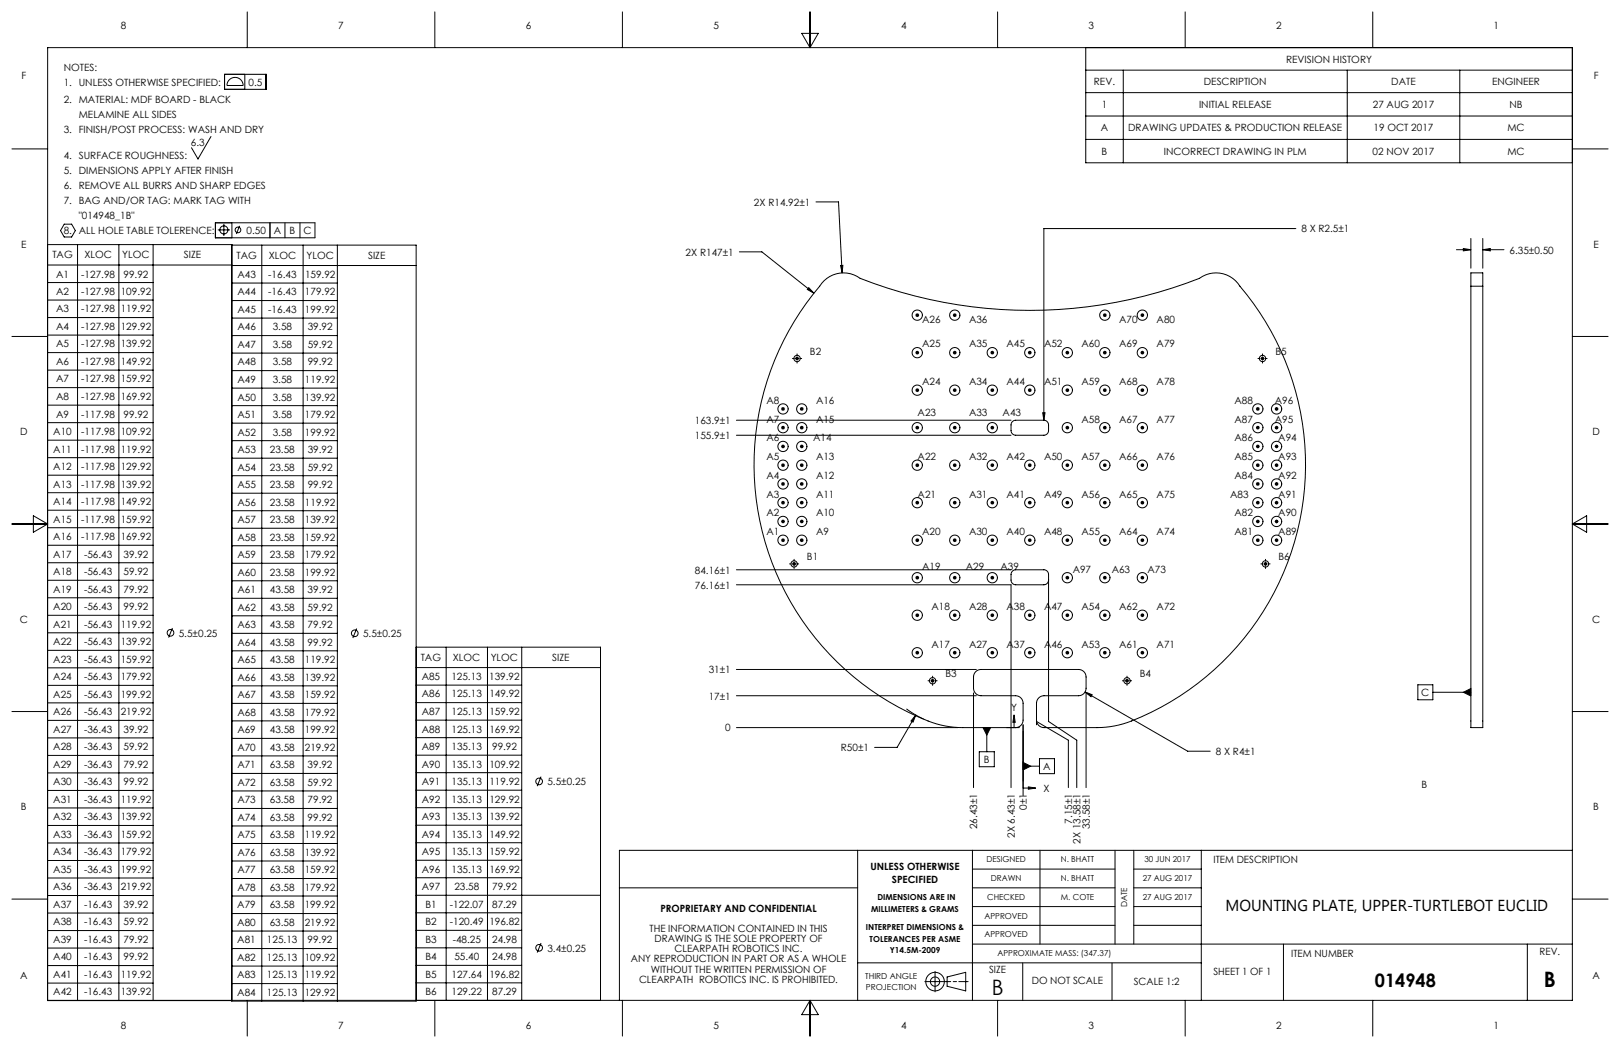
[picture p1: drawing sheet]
<svg xmlns="http://www.w3.org/2000/svg" width="432mm" height="279mm" viewBox="0 0 432 279" stroke-linecap="round" stroke-linejoin="round" font-family="sans-serif">
<g fill="none" stroke="#000" stroke-width=".27">
<path d="M12.7 12.7h406.4v254h-406.4zM59.9 19.8h11v4h-11zM65.3 19.8v4M65.9 3.2v9.5M115.9 3.2v9.5M165.9 3.2v9.5M213.7 8.9h4.4l-2.2 3.8zM215.9 3.2v9.5M265.9 3.2v9.5M289.4 12.7v30.7h129.7M289.4 18.7h129.7M299.4 18.7v24.7"/>
<path d="M315.9 3.2v9.5M359.1 18.7v24.7M365.9 3.2v9.5M389.1 18.7v24.7M3.2 39.7h9.5M56.2 36.4l-3.4 6-1.8-3M61.1 21.3a2.16 2.16 0 0 1 2.4-.5 2.16 2.16 0 0 1 1.3 2h-4.3l.2-.8zM289.4 30.9h129.7M289.4 37.2h129.7M289.4 24.7h129.7M419.1 39.7h9.5M17.1 59.8h2l1 1.7-1 1.7h-2l-1-1.7z"/>
<path d="M57.4 59.4h26.6v4h-26.6zM59.7 59.7v3.2M61.8 59.4v4M72 59.4v4M76 59.4v4M80 59.4v4M217.5 53.8h6l1 19M12.7 65.2h49.1v201.6h-49.1zM12.7 75.3h28.1M12.7 80h28.1M12.7 70.7h49.1M20.7 65.2v201.6"/>
<path d="M31.7 65.2v201.6M40.8 65.2v201.6M58.1 61.3h3.2M61.8 65.3h49.1v201.6h-49.1zM61.8 75.5h28.1M61.8 70.8h49.1M63.9 60.2l-.9 2.2M69.8 65.3v201.6M80.8 65.3v201.6M89.9 65.3v201.6M197.1 67.1h6l13.8 11.1M215.6 76.7l1.3 1.5-1.7-1z"/>
<path d="M224 70.8l.7-.1-.2 2.1zM345.4 60.9h-67.2v51.1M388.2 66.6h3.9M390.1 66.3l2 .3-2 .3zM392.1 76.3v117.7h3.1v-117.7M392.1 76.3v-3.5h3.1v3.5M392.1 76.3h3.1M392.1 63.6v7.9M395.2 66.6l2-.3v.6zM395.2 63.6v7.9M395.2 66.6h5.7M3.2 89.7h9.5"/>
<path d="M12.7 94h28.1M12.7 84.7h28.1M12.7 89.3h28.1M12.7 98.7h28.1M61.8 80.1h28.1M61.8 84.8h28.1M61.8 89.5h28.1M61.8 94.1h28.1M61.8 98.8h28.1M212 95.6h1M212.1 95.2l.7 .7M212.5 95.1v1"/>
<path d="M212.8 95.2l-.7 .7M244 94h1M244 84h1M244.1 93.7l.7 .7M244.1 83.7l.7 .7M244.5 83.5v1M244.5 93.5v1M244.8 93.7l-.7 .7M244.8 83.7l-.7 .7M254 94h1M254 84h1M254.1 93.7l.7 .7"/>
<path d="M254.1 83.7l.7 .7M254.5 83.5v1M254.5 93.5v1M254.8 83.7l-.7 .7M254.8 93.7l-.7 .7M264 94h1M264.1 93.7l.7 .7M264.5 93.5v1M264.8 93.7l-.7 .7M274 94h1M274.1 93.7l.7 .7M274.5 93.5v1"/>
<path d="M274.8 93.7l-.7 .7M284 94h1M284.1 93.7l.7 .7M284.5 93.5v1M284.8 93.7l-.7 .7M294 94h1M294 84h1M294.1 93.7l.7 .7M294.1 83.7l.7 .7M294.5 83.5v1M294.5 93.5v1M294.8 93.7l-.7 .7"/>
<path d="M294.8 83.7l-.7 .7M304 94h1M304 84h1M304.1 93.7l.7 .7M304.1 83.7l.7 .7M304.5 83.5v1M304.5 93.5v1M304.8 93.7l-.7 .7M304.8 83.7l-.7 .7M336 95.6h1M336.2 95.2l.7 .7M336.5 95.1v1"/>
<path d="M336.9 95.2l-.7 .7M419.1 89.7h9.5M12.7 103.3h28.1M12.7 108h28.1M12.7 112.7h28.1M12.7 117.4h28.1M61.8 103.5h28.1M61.8 108.1h28.1M61.8 112.8h28.1M61.8 117.5h28.1M196.3 116h73.2M196.3 112h73.2"/>
<path d="M208.2 119h1M208.2 114h1M208.2 109h1M208.4 118.7l.7 .7M208.4 113.7l.7 .7M208.4 108.7l.7 .7M208.7 108.5v1M208.7 113.5v1M208.7 118.5v1M209.1 118.7l-.7 .7M209.1 113.7l-.7 .7M209.1 108.7l-.7 .7"/>
<path d="M213.2 119h1M213.2 114h1M213.2 109h1M213.4 118.7l.7 .7M213.4 113.7l.7 .7M213.4 108.7l.7 .7M213.7 108.5v1M213.7 113.5v1M213.7 118.5v1M214.1 118.7l-.7 .7M214.1 113.7l-.7 .7M214.1 108.7l-.7 .7"/>
<path d="M244 114h1M244 104h1M244.1 113.7l.7 .7M244.1 103.7l.7 .7M244.5 103.5v1M244.5 113.5v1M244.8 113.7l-.7 .7M244.8 103.7l-.7 .7M254 114h1M254 104h1M254.1 113.7l.7 .7M254.1 103.7l.7 .7"/>
<path d="M254.5 103.5v1M254.5 113.5v1M254.8 113.7l-.7 .7M254.8 103.7l-.7 .7M264 114h1M264 104h1M264.1 113.7l.7 .7M264.1 103.7l.7 .7M264.5 103.5v1M264.5 113.5v1M264.8 113.7l-.7 .7M264.8 103.7l-.7 .7"/>
<path d="M269.9 112.4l.8-.4h7.5a1.25 1.25 0 0 1 1.3 1.3v1.5a1.25 1.25 0 0 1-1.3 1.2h-7.5a1.25 1.25 0 0 1-1.2-1.2v-1.8zM274 104h1M274.1 103.7l.7 .7M274.5 103.5v1M274.8 103.7l-.7 .7M277.9 110h.6l-.3 2zM284 114h1M284 104h1M284.1 113.7l.7 .7M284.1 103.7l.7 .7M284.5 103.5v1M284.5 113.5v1"/>
<path d="M284.8 113.7l-.7 .7M284.8 103.7l-.7 .7M294 114h1M294 104h1M294.1 113.7l.7 .7M294.1 103.7l.7 .7M294.5 103.5v1M294.5 113.5v1M294.8 113.7l-.7 .7M294.8 103.7l-.7 .7M304 114h1M304 104h1"/>
<path d="M304.1 113.7l.7 .7M304.1 103.7l.7 .7M304.5 103.5v1M304.5 113.5v1M304.8 113.7l-.7 .7M304.8 103.7l-.7 .7M334.8 119h1M334.8 114h1M334.8 109h1M334.9 118.7l.7 .7M334.9 113.7l.7 .7M334.9 108.7l.7 .7"/>
<path d="M335.3 108.5v1M335.3 113.5v1M335.3 118.5v1M335.6 118.7l-.7 .7M335.6 113.7l-.7 .7M335.6 108.7l-.7 .7M339.8 119h1M339.8 114h1M339.8 109h1M339.9 118.7l.7 .7M339.9 113.7l.7 .7M339.9 108.7l.7 .7"/>
<path d="M340.3 108.5v1M340.3 113.5v1M340.3 118.5v1M340.6 118.7l-.7 .7M340.6 113.7l-.7 .7M340.6 108.7l-.7 .7M3.2 139.7h9.5M8.9 137.5l3.8 2.2-3.8 2.2zM12.7 122h28.1M12.7 126.7h28.1M12.7 131.4h28.1M12.7 136h28.1"/>
<path d="M61.8 122.2h28.1M61.8 126.8h28.1M61.8 131.5h28.1M61.8 136.2h28.1M208.2 139h1M208.2 134h1M208.2 129h1M208.2 124h1M208.4 138.7l.7 .7M208.4 133.7l.7 .7M208.4 128.7l.7 .7M208.4 123.7l.7 .7"/>
<path d="M208.7 123.5v1M208.7 128.5v1M208.7 133.5v1M208.7 138.5v1M209.1 138.7l-.7 .7M209.1 133.7l-.7 .7M209.1 128.7l-.7 .7M209.1 123.7l-.7 .7M213.2 139h1M213.2 134h1M213.2 129h1M213.2 124h1"/>
<path d="M213.4 138.7l.7 .7M213.4 128.7l.7 .7M213.4 123.7l.7 .7M213.4 133.7l.7 .7M213.7 123.5v1M213.7 128.5v1M213.7 133.5v1M213.7 138.5v1M214.1 138.7l-.7 .7M214.1 133.7l-.7 .7M214.1 128.7l-.7 .7M214.1 123.7l-.7 .7"/>
<path d="M244 134h1M244 124h1M244.1 133.7l.7 .7M244.1 123.7l.7 .7M244.5 123.5v1M244.5 133.5v1M244.8 133.7l-.7 .7M244.8 123.7l-.7 .7M254 134h1M254 124h1M254.1 133.7l.7 .7M254.1 123.7l.7 .7"/>
<path d="M254.5 123.5v1M254.5 133.5v1M254.8 133.7l-.7 .7M254.8 123.7l-.7 .7M264 134h1M264 124h1M264.1 133.7l.7 .7M264.1 123.7l.7 .7M264.5 123.5v1M264.5 133.5v1M264.8 133.7l-.7 .7M264.8 123.7l-.7 .7"/>
<path d="M274 134h1M274 124h1M274.1 123.7l.7 .7M274.1 133.7l.7 .7M274.5 123.5v1M274.5 133.5v1M274.8 133.7l-.7 .7M274.8 123.7l-.7 .7M284 134h1M284 124h1M284.1 123.7l.7 .7M284.1 133.7l.7 .7"/>
<path d="M284.5 123.5v1M284.5 133.5v1M284.8 133.7l-.7 .7M284.8 123.7l-.7 .7M294 134h1M294 124h1M294.1 123.7l.7 .7M294.1 133.7l.7 .7M294.5 123.5v1M294.5 133.5v1M294.8 123.7l-.7 .7M294.8 133.7l-.7 .7"/>
<path d="M304 134h1M304 124h1M304.1 123.7l.7 .7M304.1 133.7l.7 .7M304.5 123.5v1M304.5 133.5v1M304.8 123.7l-.7 .7M304.8 133.7l-.7 .7M334.8 139h1M334.8 134h1M334.8 129h1M334.8 124h1"/>
<path d="M334.9 138.7l.7 .7M334.9 133.7l.7 .7M334.9 128.7l.7 .7M334.9 123.7l.7 .7M335.3 123.5v1M335.3 128.5v1M335.3 133.5v1M335.3 138.5v1M335.6 138.7l-.7 .7M335.6 133.7l-.7 .7M335.6 128.7l-.7 .7M335.6 123.7l-.7 .7"/>
<path d="M339.8 139h1M339.8 134h1M339.8 129h1M339.8 124h1M339.9 128.7l.7 .7M339.9 123.7l.7 .7M339.9 138.7l.7 .7M339.9 133.7l.7 .7M340.3 123.5v1M340.3 128.5v1M340.3 133.5v1M340.3 138.5v1"/>
<path d="M340.6 138.7l-.7 .7M340.6 133.7l-.7 .7M340.6 128.7l-.7 .7M340.6 123.7l-.7 .7M419.1 139.7h9.5M419.1 139.7l3.8-2.2v4.4zM12.7 140.7h28.1M12.7 145.4h28.1M12.7 150h28.1M12.7 154.7h28.1M12.7 159.4h28.1M61.8 140.8h28.1"/>
<path d="M61.8 145.5h28.1M61.8 150.2h28.1M61.8 154.8h28.1M61.8 159.5h28.1M196.3 155.9h73.2v54.1M196.3 151.9h73.2M208.2 144h1M208.4 143.7l.7 .7M208.7 143.5v1M209.1 143.7l-.7 .7M211.2 150.3h1M211.3 150l.7 .7"/>
<path d="M211.7 149.8v1M212 150l-.7 .7M213.2 144h1M213.4 143.7l.7 .7M213.7 143.5v1M214.1 143.7l-.7 .7M244 154h1M244 144h1M244.1 153.7l.7 .7M244.1 143.7l.7 .7M244.5 143.5v1M244.5 153.5v1"/>
<path d="M244.8 153.7l-.7 .7M244.8 143.7l-.7 .7M254 154h1M254 144h1M254.1 153.7l.7 .7M254.1 143.7l.7 .7M254.5 143.5v1M254.5 153.5v1M254.8 153.7l-.7 .7M254.8 143.7l-.7 .7M264 154h1M264 144h1"/>
<path d="M264.1 153.7l.7 .7M264.1 143.7l.7 .7M264.5 143.5v1M264.5 153.5v1M264.8 153.7l-.7 .7M264.8 143.7l-.7 .7M274 144h1M274.1 143.7l.7 .7M274.5 143.5v1M274.8 143.7l-.7 .7M279.5 154.7a1.25 1.25 0 0 1-1.3 1.2h-7.5a1.25 1.25 0 0 1-1.2-1.2v-1.5a1.25 1.25 0 0 1 1.2-1.3h7.5a1.25 1.25 0 0 1 1.3 1.3v39.1l7.5 5v12.7M284 154h1"/>
<path d="M284 144h1M284.1 153.7l.7 .7M284.1 143.7l.7 .7M284.5 143.5v1M284.5 153.5v1M284.8 153.7l-.7 .7M284.8 143.7l-.7 .7M294 154h1M294 144h1M294.1 153.7l.7 .7M294.1 143.7l.7 .7M294.5 143.5v1"/>
<path d="M294.5 153.5v1M294.8 153.7l-.7 .7M294.8 143.7l-.7 .7M304 154h1M304 144h1M304.1 153.7l.7 .7M304.1 143.7l.7 .7M304.5 143.5v1M304.5 153.5v1M304.8 143.7l-.7 .7M304.8 153.7l-.7 .7M334.8 144h1"/>
<path d="M334.9 143.7l.7 .7M335.3 143.5v1M335.6 143.7l-.7 .7M336.8 150.3h1M337 150l.7 .7M337.3 149.8v1M337.7 150l-.7 .7M339.8 144h1M339.9 143.7l.7 .7M340.3 143.5v1M340.6 143.7l-.7 .7M12.7 164h28.1"/>
<path d="M12.7 168.7h28.1M12.7 173.4h28.1M12.7 178.1h28.1M46 167.4l-1.1 2.6M61.8 164.2h28.1M61.8 168.8h28.1M61.8 173.5h28.1M61.8 178.2h28.1M95.1 167.6l-1 2.5M110.9 172.5h49.2v94.2M110.9 178h49.2M118.9 172.5v94.2"/>
<path d="M129.9 172.5v94.2M139.1 172.5v94.2M196.3 178.5h63.9M244 174h1M244 164h1M244.1 173.7l.7 .7M244.1 163.7l.7 .7M244.5 163.5v1M244.5 173.5v1M244.8 173.7l-.7 .7M244.8 163.7l-.7 .7M254 174h1"/>
<path d="M254 164h1M254.1 163.7l.7 .7M254.1 173.7l.7 .7M254.5 163.5v1M254.5 173.5v1M254.8 163.7l-.7 .7M254.8 173.7l-.7 .7M264 174h1M264 164h1M264.1 163.7l.7 .7M264.1 173.7l.7 .7M264.5 163.5v1"/>
<path d="M264.5 173.5v1M264.8 173.7l-.7 .7M264.8 163.7l-.7 .7M274 174h1M274 164h1M274.1 163.7l.7 .7M274.1 173.7l.7 .7M274.5 163.5v1M274.5 173.5v1M274.8 163.7l-.7 .7M274.8 173.7l-.7 .7M284 174h1"/>
<path d="M284 164h1M284.1 163.7l.7 .7M284.1 173.7l.7 .7M284.5 163.5v1M284.5 173.5v1M284.8 163.7l-.7 .7M284.8 173.7l-.7 .7M294 174h1M294 164h1M294.1 163.7l.7 .7M294.1 173.7l.7 .7M294.5 163.5v1"/>
<path d="M294.5 173.5v1M294.8 163.7l-.7 .7M294.8 173.7l-.7 .7M304 174h1M304 164h1M304.1 163.7l.7 .7M304.1 173.7l.7 .7M304.5 163.5v1M304.5 173.5v1M304.8 163.7l-.7 .7M304.8 173.7l-.7 .7M3.2 189.7h9.5"/>
<path d="M12.7 182.7h28.1M12.7 187.4h28.1M12.7 192.1h28.1M12.7 196.7h28.1M61.8 182.9h28.1M61.8 187.5h28.1M61.8 192.2h28.1M61.8 196.9h28.1M110.9 182.7h28.2M110.9 187.3h28.2M110.9 192h28.2M110.9 196.7h28.2"/>
<path d="M196.3 194h59M196.3 185.5h63.9M241.6 189l2.2 1.5 2.4 1.2M244.1 190.6l-.7 1.9-.6-.3zM244.1 190.6l-5 8.7h-6M248.1 181.5h1M248.2 181.1l.7 .7M248.6 181v1M248.9 181.1l-.7 .7M259.5 184.7v25.3M262 194h2l-1 2zM263 194v6.4"/>
<path d="M270.3 190.6l.3 2h-.6zM270.3 192.6v1.4M271.7 194h-15.1a26.6 26.6 0 0 1-11.9-2.9 73.6 73.6 0 0 1-25-116.3 7.5 7.5 0 0 1 9.6-.6 123.9 123.9 0 0 0 90.4 0 7.5 7.5 0 0 1 10.8 2.1 73.4 73.4 0 0 1-31.1 116.7l-3.5 .7-2.3 .3h-15.3a2 2 0 0 1-2-2v-4.5a2 2 0 0 1 2-2h9.2a2 2 0 0 0 2-2v-3a2 2 0 0 0-2-2h-26a2 2 0 0 0-2 2v3a2 2 0 0 0 2 2h9.2a2 2 0 0 1 2 2v4.5a2 2 0 0 1-2 2M272.7 193.2v18.9M276.3 193.2v-.9l8.5 5v12.7M289.2 184.5l1.9 .7-.3 .6zM289.2 184.5l27.4 15.8h6M289.5 184.7v25.3M299.9 181.5h1M300 181.1l.7 .7M300.4 181v1M300.7 181.1l-.7 .7"/>
<path d="M377.9 182.6h4v4h-4zM381.9 184.6h10.2M390.1 184.6l2-1v2zM419.1 189.7h9.5M12.7 201.4h28.1M12.7 206.1h28.1M12.7 210.7h28.1M12.7 215.4h28.1M61.8 201.5h28.1M61.8 206.2h28.1M61.8 210.9h28.1M61.8 215.5h28.1"/>
<path d="M110.9 210.7h28.2M110.9 201.3h28.2M110.9 206h28.2M110.9 215.3h28.2M144.2 207.1l-1 2.5M261 200.4h4v4h-4zM272.7 203.3l2 1-2 1zM272.7 204.3h4.4M272.7 210.1h1.4M274.1 209.8l2 .3-2 .3zM277.1 202.3h4v4h-4zM3.2 239.7h9.5"/>
<path d="M12.7 220.1h28.1M12.7 224.7h28.1M12.7 229.4h28.1M12.7 234.1h28.1M12.7 238.7h28.1M61.8 220.2h28.1M61.8 224.9h28.1M61.8 229.5h28.1M61.8 234.2h28.1M61.8 238.9h28.1M110.9 220h28.2M110.9 224.7h28.2"/>
<path d="M110.9 229.3h28.2M110.9 234h28.2M110.9 238.7h49.2M165.1 236.7h63.5M228.6 226.7v40M259.2 236.7h38M259.2 231.7h38M259.2 226.7v40M277.2 226.7v25M297.2 226.7v25M302.2 236.7h18M302.2 231.7h18"/>
<path d="M302.2 226.7v25M320.2 226.7v40M419.1 239.7h9.5M419.1 226.7h-254v40M12.7 243.4h28.1M12.7 248.1h28.1M12.7 252.8h28.1M12.7 257.4h28.1M61.8 243.6h28.1M61.8 248.2h28.1M61.8 252.9h28.1M61.8 257.6h28.1"/>
<path d="M110.9 243.4h28.2M110.9 248h28.2M110.9 252.7h28.2M110.9 257.4h28.2M144.2 251.4l-1 2.6M228.6 256.7h91.6M249.2 259v5.4M259.2 241.7h38M259.2 246.7h38M259.2 251.7h159.9M272.6 256.7v10M296.4 256.7v10"/>
<path d="M302.2 241.7h18M302.2 246.7h18M342.1 251.7v15M407.1 251.7v15M12.7 262.1h28.1M61.8 262.2h28.1M65.9 266.7v9.5M110.9 262h28.2M115.9 266.7v9.5M165.9 266.7v9.5M215.9 266.7v9.5M215.9 266.7l2.2 3.8h-4.4z"/>
<path d="M246.5 261.7h6.9M252.4 260.5l5-1.3v5l-5-1.3zM254.1 261.7h.9M255.6 261.7h2.4M265.9 266.7v9.5M315.9 266.7v9.5M365.9 266.7v9.5"/>
<circle cx="59.7" cy="61.3" r="1.08"/>
<circle cx="63.4" cy="61.3" r=".76"/>
<circle cx="212.5" cy="95.6" r=".85"/>
<circle cx="244.5" cy="84" r="1.38"/>
<circle cx="244.5" cy="94" r="1.38"/>
<circle cx="254.5" cy="84" r="1.38"/>
<circle cx="254.5" cy="94" r="1.38"/>
<circle cx="264.5" cy="94" r="1.37"/>
<circle cx="274.5" cy="94" r="1.38"/>
<circle cx="284.5" cy="94" r="1.37"/>
<circle cx="294.5" cy="84" r="1.38"/>
<circle cx="294.5" cy="94" r="1.38"/>
<circle cx="304.5" cy="84" r="1.37"/>
<circle cx="304.5" cy="94" r="1.37"/>
<circle cx="336.5" cy="95.6" r=".85"/>
<circle cx="208.7" cy="114" r="1.38"/>
<circle cx="208.7" cy="109" r="1.38"/>
<circle cx="208.7" cy="119" r="1.38"/>
<circle cx="213.7" cy="114" r="1.38"/>
<circle cx="213.7" cy="109" r="1.38"/>
<circle cx="213.7" cy="119" r="1.38"/>
<circle cx="244.5" cy="104" r="1.38"/>
<circle cx="244.5" cy="114" r="1.38"/>
<circle cx="254.5" cy="104" r="1.38"/>
<circle cx="254.5" cy="114" r="1.38"/>
<circle cx="264.5" cy="104" r="1.38"/>
<circle cx="264.5" cy="114" r="1.37"/>
<circle cx="274.5" cy="104" r="1.38"/>
<circle cx="284.5" cy="104" r="1.38"/>
<circle cx="284.5" cy="114" r="1.37"/>
<circle cx="294.5" cy="104" r="1.38"/>
<circle cx="294.5" cy="114" r="1.38"/>
<circle cx="304.5" cy="104" r="1.38"/>
<circle cx="304.5" cy="114" r="1.37"/>
<circle cx="335.3" cy="109" r="1.38"/>
<circle cx="335.3" cy="114" r="1.38"/>
<circle cx="335.3" cy="119" r="1.38"/>
<circle cx="340.3" cy="109" r="1.38"/>
<circle cx="340.3" cy="114" r="1.38"/>
<circle cx="340.3" cy="119" r="1.38"/>
<circle cx="208.7" cy="129" r="1.38"/>
<circle cx="208.7" cy="124" r="1.38"/>
<circle cx="208.7" cy="134" r="1.38"/>
<circle cx="208.7" cy="139" r="1.38"/>
<circle cx="213.7" cy="129" r="1.38"/>
<circle cx="213.7" cy="124" r="1.38"/>
<circle cx="213.7" cy="134" r="1.38"/>
<circle cx="213.7" cy="139" r="1.38"/>
<circle cx="244.5" cy="124" r="1.38"/>
<circle cx="244.5" cy="134" r="1.38"/>
<circle cx="254.5" cy="124" r="1.38"/>
<circle cx="254.5" cy="134" r="1.38"/>
<circle cx="264.5" cy="124" r="1.37"/>
<circle cx="264.5" cy="134" r="1.37"/>
<circle cx="274.5" cy="124" r="1.38"/>
<circle cx="274.5" cy="134" r="1.38"/>
<circle cx="284.5" cy="124" r="1.37"/>
<circle cx="284.5" cy="134" r="1.37"/>
<circle cx="294.5" cy="124" r="1.38"/>
<circle cx="294.5" cy="134" r="1.38"/>
<circle cx="304.5" cy="124" r="1.37"/>
<circle cx="304.5" cy="134" r="1.37"/>
<circle cx="335.3" cy="129" r="1.38"/>
<circle cx="335.3" cy="124" r="1.38"/>
<circle cx="335.3" cy="134" r="1.38"/>
<circle cx="335.3" cy="139" r="1.38"/>
<circle cx="340.3" cy="129" r="1.38"/>
<circle cx="340.3" cy="124" r="1.38"/>
<circle cx="340.3" cy="134" r="1.38"/>
<circle cx="340.3" cy="139" r="1.38"/>
<circle cx="208.7" cy="144" r="1.38"/>
<circle cx="211.7" cy="150.3" r=".85"/>
<circle cx="213.7" cy="144" r="1.38"/>
<circle cx="244.5" cy="144" r="1.38"/>
<circle cx="244.5" cy="154" r="1.38"/>
<circle cx="254.5" cy="154" r="1.38"/>
<circle cx="254.5" cy="144" r="1.38"/>
<circle cx="264.5" cy="144" r="1.37"/>
<circle cx="264.5" cy="154" r="1.37"/>
<circle cx="274.5" cy="144" r="1.38"/>
<circle cx="284.5" cy="144" r="1.37"/>
<circle cx="284.5" cy="154" r="1.37"/>
<circle cx="294.5" cy="154" r="1.38"/>
<circle cx="294.5" cy="144" r="1.38"/>
<circle cx="304.5" cy="144" r="1.37"/>
<circle cx="304.5" cy="154" r="1.37"/>
<circle cx="335.3" cy="144" r="1.38"/>
<circle cx="337.3" cy="150.3" r=".85"/>
<circle cx="340.3" cy="144" r="1.38"/>
<circle cx="45.4" cy="168.7" r=".89"/>
<circle cx="94.6" cy="168.8" r=".89"/>
<circle cx="244.5" cy="164" r="1.38"/>
<circle cx="244.5" cy="174" r="1.38"/>
<circle cx="254.5" cy="174" r="1.38"/>
<circle cx="254.5" cy="164" r="1.38"/>
<circle cx="264.5" cy="164" r="1.37"/>
<circle cx="264.5" cy="174" r="1.37"/>
<circle cx="274.5" cy="174" r="1.38"/>
<circle cx="274.5" cy="164" r="1.38"/>
<circle cx="284.5" cy="164" r="1.37"/>
<circle cx="284.5" cy="174" r="1.37"/>
<circle cx="294.5" cy="174" r="1.38"/>
<circle cx="294.5" cy="164" r="1.38"/>
<circle cx="304.5" cy="164" r="1.37"/>
<circle cx="304.5" cy="174" r="1.37"/>
<circle cx="248.6" cy="181.5" r=".85"/>
<circle cx="300.4" cy="181.5" r=".85"/>
<circle cx="143.7" cy="208.3" r=".89"/>
<circle cx="143.7" cy="252.7" r=".89"/>
<circle cx="249.2" cy="261.7" r="1.24"/>
<circle cx="249.2" cy="261.7" r="2.47"/>
</g>
<g fill="none" stroke="#000" stroke-width=".27" stroke-dasharray="15.2 1.3 1.3 1.3">
<path d="M211.7 95.6h-.5M212.5 94.8v-.5M212.5 96.3v.5M213.2 95.6h.5M335.8 95.6h-.5M336.5 94.8v-.5M336.5 96.3v.5M337.3 95.6h.4M210.9 150.3h-.5M211.7 149.6v-.5M211.7 151.1v.5M212.4 150.3h.5"/>
<path d="M336.6 150.3h-.5M337.3 149.6v-.5M337.3 151.1v.5M338.1 150.3h.4M247.8 181.5h-.4M248.6 180.7v-.4M248.6 182.2v.5M249.3 181.5h.5M299.6 181.5h-.4M300.4 180.7v-.4M300.4 182.2v.5M301.1 181.5h.5"/>
</g>
<g fill="#000">
<path d="M224 70.8l.5 2 .2-2.1zM215.6 76.7l-.4 .5 1.7 1zM244.1 190.6l-1.3 1.6 .6 .3zM289.2 184.5l1.6 1.3 .3-.6zM277.9 110l.3 2 .3-2zM390.1 66.3l2 .3-2 .3zM395.2 66.6l2-.3v.6z"/>
<path d="M272.7 203.3l2 1-2 1zM262 194l1 2 1-2zM390.1 184.6l2 1v-2z"/>
<path d="M274.1 209.8l2 .3-2 .3zM270.3 190.6l.3 2h-.6z"/>
</g>
<g font-size="5.7">
<text x="411.5" y="263.2">B</text>
<text x="264.3" y="265.2">B</text>
</g>
<text font-size="4.9" x="366.5" y="263.1">014948</text>
<text font-size="4.2" x="326.7" y="242.9">MOUNTING PLATE, UPPER-TURTLEBOT EUCLID</text>
<g font-size="2.7">
<text x="32.2" y="7.7">8</text>
<text x="90.2" y="7.7">7</text>
<text x="140.2" y="7.7">6</text>
<text x="190.2" y="7.7">5</text>
<text x="240.2" y="7.7">4</text>
<text x="290.2" y="7.7">3</text>
<text x="340.2" y="7.7">2</text>
<text x="398.1" y="7.7">1</text>
<text x="342.8" y="16.7">REVISION HISTORY</text>
<text x="5.7" y="21.2">F</text>
<text x="17" y="18.8">NOTES:</text>
<text x="17" y="22.8">1. UNLESS OTHERWISE SPECIFIED:</text>
<text x="66.2" y="22.8">0.5</text>
<text x="291.6" y="22.7">REV.</text>
<text x="320.9" y="22.7">DESCRIPTION</text>
<text x="370.8" y="22.7">DATE</text>
<text x="397.7" y="22.7">ENGINEER</text>
<text x="424.8" y="21.2">F</text>
<text x="17" y="27.4">2. MATERIAL: MDF BOARD - BLACK</text>
<text x="293.7" y="28.8">1</text>
<text x="319.6" y="28.8">INITIAL RELEASE</text>
<text x="365.9" y="28.8">27 AUG 2017</text>
<text x="402.4" y="28.8">NB</text>
<text x="17" y="35.4">3. FINISH/POST PROCESS: WASH AND DRY</text>
<text x="21" y="31.4">MELAMINE ALL SIDES</text>
<text x="293.4" y="35">A</text>
<text x="300.7" y="35">DRAWING UPDATES &amp; PRODUCTION RELEASE</text>
<text x="366.1" y="35">19 OCT 2017</text>
<text x="401.8" y="35">MC</text>
<text x="50.9" y="38.8">6.3</text>
<text x="293.6" y="41.2">B</text>
<text x="310.2" y="41.2">INCORRECT DRAWING IN PLM</text>
<text x="365.9" y="41.2">02 NOV 2017</text>
<text x="401.8" y="41.2">MC</text>
<text x="17" y="42.4">4. SURFACE ROUGHNESS:</text>
<text x="17" y="46.4">5. DIMENSIONS APPLY AFTER FINISH</text>
<text x="17" y="50.4">6. REMOVE ALL BURRS AND SHARP EDGES</text>
<text x="17" y="54.4">7. BAG AND/OR TAG: MARK TAG WITH</text>
<text x="21" y="58.4">&quot;014948_1B&quot;</text>
<text x="201" y="54.8">2X R14.92±1</text>
<text x="17" y="62.4">8. ALL HOLE TABLE TOLERENCE:</text>
<text x="65.7" y="62.4">0.50</text>
<text x="73" y="62.4">A</text>
<text x="77.2" y="62.4">B</text>
<text x="80.9" y="62.4">C</text>
<text x="346.9" y="61.9">8 X R2.5±1</text>
<text x="5.6" y="66">E</text>
<text x="14" y="68.9">TAG</text>
<text x="22.5" y="68.9">XLOC</text>
<text x="32.6" y="68.9">YLOC</text>
<text x="49" y="68.9">SIZE</text>
<text x="63.1" y="69">TAG</text>
<text x="71.6" y="69">XLOC</text>
<text x="81.7" y="69">YLOC</text>
<text x="98.1" y="69">SIZE</text>
<text x="182.8" y="68.2">2X R147±1</text>
<text x="402.4" y="67.6">6.35±0.50</text>
<text x="424.7" y="66">E</text>
<text x="14.9" y="74">A1</text>
<text x="21.7" y="74">-127.98</text>
<text x="32.9" y="74">99.92</text>
<text x="63.3" y="74.1">A43</text>
<text x="71.5" y="74.1">-16.43</text>
<text x="81.3" y="74.1">159.92</text>
<text x="14.9" y="78.6">A2</text>
<text x="14.9" y="83.3">A3</text>
<text x="21.7" y="78.6">-127.98</text>
<text x="21.7" y="83.3">-127.98</text>
<text x="32.2" y="78.6">109.92</text>
<text x="32.2" y="83.3">119.92</text>
<text x="63.3" y="78.8">A44</text>
<text x="63.3" y="83.4">A45</text>
<text x="71.5" y="78.8">-16.43</text>
<text x="71.5" y="83.4">-16.43</text>
<text x="81.3" y="78.8">179.92</text>
<text x="81.3" y="83.4">199.92</text>
<text x="14.9" y="88">A4</text>
<text x="21.7" y="88">-127.98</text>
<text x="32.2" y="88">129.92</text>
<text x="63.3" y="88.1">A46</text>
<text x="72.7" y="88.1">3.58</text>
<text x="82" y="88.1">39.92</text>
<text x="245.8" y="86.1">A26</text>
<text x="258.3" y="86.1">A36</text>
<text x="298.3" y="86.1">A70</text>
<text x="308.3" y="86.1">A80</text>
<text x="14.9" y="92.6">A5</text>
<text x="21.7" y="92.6">-127.98</text>
<text x="32.2" y="92.6">139.92</text>
<text x="63.3" y="92.8">A47</text>
<text x="72.7" y="92.8">3.58</text>
<text x="82" y="92.8">59.92</text>
<text x="215.9" y="94.6">B2</text>
<text x="245.8" y="92.6">A25</text>
<text x="258.3" y="92.6">A35</text>
<text x="268.3" y="92.6">A45</text>
<text x="278.3" y="92.6">A52</text>
<text x="288.3" y="92.6">A60</text>
<text x="298.3" y="92.6">A69</text>
<text x="308.3" y="92.6">A79</text>
<text x="339.9" y="94.6">B5</text>
<text x="14.9" y="97.3">A6</text>
<text x="14.9" y="102">A7</text>
<text x="21.7" y="97.3">-127.98</text>
<text x="21.7" y="102">-127.98</text>
<text x="32.2" y="97.3">149.92</text>
<text x="32.2" y="102">159.92</text>
<text x="63.3" y="97.4">A48</text>
<text x="72.7" y="97.4">3.58</text>
<text x="82" y="97.4">99.92</text>
<text x="14.9" y="106.6">A8</text>
<text x="21.7" y="106.6">-127.98</text>
<text x="32.2" y="106.6">169.92</text>
<text x="63.3" y="106.8">A50</text>
<text x="63.3" y="102.1">A49</text>
<text x="72.7" y="106.8">3.58</text>
<text x="72.7" y="102.1">3.58</text>
<text x="81.3" y="106.8">139.92</text>
<text x="81.3" y="102.1">119.92</text>
<text x="204.3" y="107.6">A8</text>
<text x="217.5" y="107.6">A16</text>
<text x="245.8" y="102.6">A24</text>
<text x="258.3" y="102.6">A34</text>
<text x="268.3" y="102.6">A44</text>
<text x="278.3" y="102.6">A51</text>
<text x="288.3" y="102.6">A59</text>
<text x="298.3" y="102.6">A68</text>
<text x="308.3" y="102.6">A78</text>
<text x="329.1" y="107.6">A88</text>
<text x="339.8" y="107.6">A96</text>
<text x="14.9" y="111.3">A9</text>
<text x="21.7" y="111.3">-117.98</text>
<text x="32.9" y="111.3">99.92</text>
<text x="63.3" y="111.4">A51</text>
<text x="72.7" y="111.4">3.58</text>
<text x="81.3" y="111.4">179.92</text>
<text x="185.2" y="113">163.9±1</text>
<text x="204.3" y="112.6">A7</text>
<text x="217.5" y="112.6">A15</text>
<text x="244.6" y="111">A23</text>
<text x="258.3" y="111">A33</text>
<text x="267.2" y="111">A43</text>
<text x="288.3" y="112.6">A58</text>
<text x="298.3" y="112.6">A67</text>
<text x="308.3" y="112.6">A77</text>
<text x="329.1" y="112.6">A87</text>
<text x="339.8" y="112.6">A95</text>
<text x="5.4" y="116">D</text>
<text x="14.2" y="116">A10</text>
<text x="21.7" y="116">-117.98</text>
<text x="32.2" y="116">109.92</text>
<text x="63.3" y="116.1">A52</text>
<text x="72.7" y="116.1">3.58</text>
<text x="81.3" y="116.1">199.92</text>
<text x="185.2" y="117">155.9±1</text>
<text x="204.3" y="117.6">A6</text>
<text x="216.8" y="117.6">A14</text>
<text x="329.1" y="117.6">A86</text>
<text x="340.7" y="117.6">A94</text>
<text x="424.5" y="116">D</text>
<text x="14.2" y="120.7">A11</text>
<text x="14.2" y="125.3">A12</text>
<text x="21.7" y="120.7">-117.98</text>
<text x="21.7" y="125.3">-117.98</text>
<text x="32.2" y="120.7">119.92</text>
<text x="32.2" y="125.3">129.92</text>
<text x="63.3" y="120.8">A53</text>
<text x="63.3" y="125.5">A54</text>
<text x="71.9" y="120.8">23.58</text>
<text x="71.9" y="125.5">23.58</text>
<text x="82" y="120.8">39.92</text>
<text x="82" y="125.5">59.92</text>
<text x="204.3" y="122.6">A5</text>
<text x="217.5" y="122.6">A13</text>
<text x="244.6" y="122.6">A22</text>
<text x="258.3" y="122.6">A32</text>
<text x="268.3" y="122.6">A42</text>
<text x="278.3" y="122.6">A50</text>
<text x="288.3" y="122.6">A57</text>
<text x="298.3" y="122.6">A66</text>
<text x="308.3" y="122.6">A76</text>
<text x="329.1" y="122.6">A85</text>
<text x="340.7" y="122.6">A93</text>
<text x="14.2" y="130">A13</text>
<text x="21.7" y="130">-117.98</text>
<text x="32.2" y="130">139.92</text>
<text x="63.3" y="130.1">A55</text>
<text x="71.9" y="130.1">23.58</text>
<text x="82" y="130.1">99.92</text>
<text x="204.3" y="127.6">A4</text>
<text x="217.5" y="127.6">A12</text>
<text x="329.1" y="127.6">A84</text>
<text x="340.7" y="127.6">A92</text>
<text x="14.2" y="134.7">A14</text>
<text x="21.7" y="134.7">-117.98</text>
<text x="32.2" y="134.7">149.92</text>
<text x="63.3" y="134.8">A56</text>
<text x="71.9" y="134.8">23.58</text>
<text x="81.3" y="134.8">119.92</text>
<text x="204.3" y="137.6">A2</text>
<text x="204.3" y="132.6">A3</text>
<text x="217.5" y="137.6">A10</text>
<text x="217.5" y="132.6">A11</text>
<text x="244.6" y="132.6">A21</text>
<text x="258.3" y="132.6">A31</text>
<text x="268.3" y="132.6">A41</text>
<text x="278.3" y="132.6">A49</text>
<text x="288.3" y="132.6">A56</text>
<text x="298.3" y="132.6">A65</text>
<text x="308.3" y="132.6">A75</text>
<text x="327.9" y="132.6">A83</text>
<text x="329.1" y="137.6">A82</text>
<text x="340.7" y="137.6">A90</text>
<text x="340.7" y="132.6">A91</text>
<text x="14.2" y="139.3">A15</text>
<text x="14.2" y="144">A16</text>
<text x="21.7" y="139.3">-117.98</text>
<text x="21.7" y="144">-117.98</text>
<text x="32.2" y="139.3">159.92</text>
<text x="32.2" y="144">169.92</text>
<text x="63.3" y="139.5">A57</text>
<text x="71.9" y="139.5">23.58</text>
<text x="81.3" y="139.5">139.92</text>
<text x="204.3" y="142.6">A1</text>
<text x="217.5" y="142.6">A9</text>
<text x="245.8" y="142.6">A20</text>
<text x="258.3" y="142.6">A30</text>
<text x="268.3" y="142.6">A40</text>
<text x="278.3" y="142.6">A48</text>
<text x="288.3" y="142.6">A55</text>
<text x="298.3" y="142.6">A64</text>
<text x="308.3" y="142.6">A74</text>
<text x="329.1" y="142.6">A81</text>
<text x="340.7" y="142.6">A89</text>
<text x="14.2" y="148.7">A17</text>
<text x="22.4" y="148.7">-56.43</text>
<text x="32.9" y="148.7">39.92</text>
<text x="63.3" y="148.8">A59</text>
<text x="63.3" y="144.1">A58</text>
<text x="71.9" y="148.8">23.58</text>
<text x="71.9" y="144.1">23.58</text>
<text x="81.3" y="148.8">179.92</text>
<text x="81.3" y="144.1">159.92</text>
<text x="215.1" y="149.3">B1</text>
<text x="340.7" y="149.3">B6</text>
<text x="14.2" y="153.3">A18</text>
<text x="22.4" y="153.3">-56.43</text>
<text x="32.9" y="153.3">59.92</text>
<text x="63.3" y="153.5">A60</text>
<text x="71.9" y="153.5">23.58</text>
<text x="81.3" y="153.5">199.92</text>
<text x="185.2" y="152.9">84.16±1</text>
<text x="245.8" y="151.9">A19</text>
<text x="257.4" y="151.9">A29</text>
<text x="266.7" y="151.9">A39</text>
<text x="285.9" y="152.6">A97</text>
<text x="296.3" y="152.6">A63</text>
<text x="305.8" y="152.6">A73</text>
<text x="14.2" y="158">A19</text>
<text x="22.4" y="158">-56.43</text>
<text x="32.9" y="158">79.92</text>
<text x="63.3" y="158.1">A61</text>
<text x="71.9" y="158.1">43.58</text>
<text x="82" y="158.1">39.92</text>
<text x="185.2" y="156.9">76.16±1</text>
<text x="5.3" y="166">C</text>
<text x="14.2" y="162.7">A20</text>
<text x="14.2" y="167.3">A21</text>
<text x="22.4" y="162.7">-56.43</text>
<text x="22.4" y="167.3">-56.43</text>
<text x="32.2" y="167.3">119.92</text>
<text x="32.9" y="162.7">99.92</text>
<text x="63.3" y="162.8">A62</text>
<text x="63.3" y="167.5">A63</text>
<text x="71.9" y="162.8">43.58</text>
<text x="71.9" y="167.5">43.58</text>
<text x="82" y="162.8">59.92</text>
<text x="82" y="167.5">79.92</text>
<text x="248.3" y="162.6">A18</text>
<text x="258.3" y="162.6">A28</text>
<text x="268.3" y="162.6">A38</text>
<text x="278.3" y="162.6">A47</text>
<text x="288.3" y="162.6">A54</text>
<text x="298.3" y="162.6">A62</text>
<text x="308.3" y="162.6">A72</text>
<text x="424.4" y="166">C</text>
<text x="14.2" y="172">A22</text>
<text x="22.4" y="172">-56.43</text>
<text x="32.2" y="172">139.92</text>
<text x="47.7" y="169.7">5.5±0.25</text>
<text x="63.3" y="172.1">A64</text>
<text x="71.9" y="172.1">43.58</text>
<text x="82" y="172.1">99.92</text>
<text x="96.8" y="169.8">5.5±0.25</text>
<text x="248.3" y="172.6">A17</text>
<text x="258.3" y="172.6">A27</text>
<text x="268.3" y="172.6">A37</text>
<text x="278.3" y="172.6">A46</text>
<text x="288.3" y="172.6">A53</text>
<text x="298.3" y="172.6">A61</text>
<text x="308.3" y="172.6">A71</text>
<text x="14.2" y="176.7">A23</text>
<text x="22.4" y="176.7">-56.43</text>
<text x="32.2" y="176.7">159.92</text>
<text x="63.3" y="176.8">A65</text>
<text x="71.9" y="176.8">43.58</text>
<text x="81.3" y="176.8">119.92</text>
<text x="112.1" y="176.2">TAG</text>
<text x="120.7" y="176.2">XLOC</text>
<text x="130.8" y="176.2">YLOC</text>
<text x="147.2" y="176.2">SIZE</text>
<text x="188.9" y="179.5">31±1</text>
<text x="14.2" y="181.4">A24</text>
<text x="22.4" y="181.4">-56.43</text>
<text x="32.2" y="181.4">179.92</text>
<text x="63.3" y="181.5">A66</text>
<text x="71.9" y="181.5">43.58</text>
<text x="81.3" y="181.5">139.92</text>
<text x="112.4" y="181.3">A85</text>
<text x="112.5" y="186">A86</text>
<text x="120.3" y="181.3">125.13</text>
<text x="120.4" y="186">125.13</text>
<text x="130.4" y="181.3">139.92</text>
<text x="130.4" y="186">149.92</text>
<text x="252" y="180.5">B3</text>
<text x="303.8" y="180.5">B4</text>
<text x="378.8" y="185.6">C</text>
<text x="14.2" y="186">A25</text>
<text x="14.2" y="190.7">A26</text>
<text x="22.4" y="186">-56.43</text>
<text x="22.4" y="190.7">-56.43</text>
<text x="32.2" y="186">199.92</text>
<text x="32.2" y="190.7">219.92</text>
<text x="63.3" y="190.8">A68</text>
<text x="63.3" y="186.2">A67</text>
<text x="71.9" y="190.8">43.58</text>
<text x="71.9" y="186.2">43.58</text>
<text x="81.3" y="190.8">179.92</text>
<text x="81.3" y="186.2">159.92</text>
<text x="112.5" y="190.6">A87</text>
<text x="120.4" y="190.6">125.13</text>
<text x="130.4" y="190.6">159.92</text>
<text x="188.9" y="186.5">17±1</text>
<text x="269.5" y="189.6">Y</text>
<text x="14.2" y="195.4">A27</text>
<text x="22.4" y="195.4">-36.43</text>
<text x="32.9" y="195.4">39.92</text>
<text x="63.3" y="195.5">A69</text>
<text x="71.9" y="195.5">43.58</text>
<text x="81.2" y="195.5">199.92</text>
<text x="112.5" y="195.3">A88</text>
<text x="120.4" y="195.3">125.13</text>
<text x="130.4" y="195.3">169.92</text>
<text x="193.3" y="195">0</text>
<text x="14.2" y="200">A28</text>
<text x="22.4" y="200">-36.43</text>
<text x="32.9" y="200">59.92</text>
<text x="63.3" y="200.2">A70</text>
<text x="71.9" y="200.2">43.58</text>
<text x="81.2" y="200.2">219.92</text>
<text x="112.5" y="200">A89</text>
<text x="120.4" y="200">135.13</text>
<text x="131.2" y="200">99.92</text>
<text x="224.1" y="200.3">R50±1</text>
<text x="262.3" y="203.4">B</text>
<text x="324.1" y="201.3">8 X R4±1</text>
<text x="14.2" y="204.7">A29</text>
<text x="14.2" y="209.4">A30</text>
<text x="22.4" y="204.7">-36.43</text>
<text x="22.4" y="209.4">-36.43</text>
<text x="32.9" y="204.7">79.92</text>
<text x="32.9" y="209.4">99.92</text>
<text x="63.3" y="204.8">A71</text>
<text x="63.3" y="209.5">A72</text>
<text x="71.9" y="204.8">63.58</text>
<text x="71.9" y="209.5">63.58</text>
<text x="82" y="204.8">39.92</text>
<text x="82" y="209.5">59.92</text>
<text x="112.5" y="204.6">A90</text>
<text x="112.5" y="209.3">A91</text>
<text x="120.4" y="204.6">135.13</text>
<text x="120.4" y="209.3">135.13</text>
<text x="130.4" y="204.6">109.92</text>
<text x="130.4" y="209.3">119.92</text>
<text x="145.9" y="209.3">5.5±0.25</text>
<text x="278.1" y="205.3">A</text>
<text x="378.9" y="210">B</text>
<text x="14.2" y="214">A31</text>
<text x="22.4" y="214">-36.43</text>
<text x="32.2" y="214">119.92</text>
<text x="63.3" y="214.2">A73</text>
<text x="71.9" y="214.2">63.58</text>
<text x="82" y="214.2">79.92</text>
<text x="112.5" y="214">A92</text>
<text x="120.4" y="214">135.13</text>
<text x="130.4" y="214">129.92</text>
<text x="273.7" y="215.9" transform="rotate(-90 273.7 215.9)">0±1</text>
<text x="278.1" y="211.1">X</text>
<text x="5.6" y="216">B</text>
<text x="14.2" y="218.7">A32</text>
<text x="22.4" y="218.7">-36.43</text>
<text x="32.2" y="218.7">139.92</text>
<text x="63.3" y="218.8">A74</text>
<text x="71.9" y="218.8">63.58</text>
<text x="82" y="218.8">99.92</text>
<text x="112.5" y="218.6">A93</text>
<text x="120.4" y="218.6">135.13</text>
<text x="130.4" y="218.6">139.92</text>
<text x="260.5" y="221.1" transform="rotate(-90 260.5 221.1)">26.43±1</text>
<text x="285.8" y="219.6" transform="rotate(-90 285.8 219.6)">7.15±1</text>
<text x="290.5" y="221.1" transform="rotate(-90 290.5 221.1)">33.58±1</text>
<text x="424.7" y="216">B</text>
<text x="14.2" y="223.4">A33</text>
<text x="22.4" y="223.4">-36.43</text>
<text x="32.2" y="223.4">159.92</text>
<text x="63.3" y="223.5">A75</text>
<text x="71.9" y="223.5">63.58</text>
<text x="81.2" y="223.5">119.92</text>
<text x="112.5" y="223.3">A94</text>
<text x="112.5" y="228">A95</text>
<text x="120.4" y="223.3">135.13</text>
<text x="120.4" y="228">135.13</text>
<text x="130.4" y="223.3">149.92</text>
<text x="130.4" y="228">159.92</text>
<text x="270.5" y="223.4" transform="rotate(-90 270.5 223.4)">2X 6.43±1</text>
<text x="288" y="224.9" transform="rotate(-90 288 224.9)">2X 13.58±1</text>
<text x="14.2" y="228">A34</text>
<text x="14.2" y="232.7">A35</text>
<text x="22.4" y="228">-36.43</text>
<text x="22.4" y="232.7">-36.43</text>
<text x="32.2" y="228">179.92</text>
<text x="32.2" y="232.7">199.92</text>
<text x="63.3" y="232.8">A77</text>
<text x="63.3" y="228.2">A76</text>
<text x="71.9" y="232.8">63.58</text>
<text x="71.9" y="228.2">63.58</text>
<text x="81.2" y="232.8">159.92</text>
<text x="81.2" y="228.2">139.92</text>
<text x="112.5" y="232.6">A96</text>
<text x="120.4" y="232.6">135.13</text>
<text x="130.4" y="232.6">169.92</text>
<text x="232" y="231.8">UNLESS OTHERWISE</text>
<text x="323.5" y="230.1">ITEM DESCRIPTION</text>
<text x="14.2" y="237.4">A36</text>
<text x="22.4" y="237.4">-36.43</text>
<text x="32.2" y="237.4">219.92</text>
<text x="63.3" y="237.5">A78</text>
<text x="71.9" y="237.5">63.58</text>
<text x="81.2" y="237.5">179.92</text>
<text x="112.5" y="237.3">A97</text>
<text x="121.1" y="237.3">23.58</text>
<text x="131.2" y="237.3">79.92</text>
<text x="237.7" y="235.3">SPECIFIED</text>
<text x="14.2" y="242.1">A37</text>
<text x="22.4" y="242.1">-16.43</text>
<text x="32.9" y="242.1">39.92</text>
<text x="63.3" y="242.2">A79</text>
<text x="71.9" y="242.2">63.58</text>
<text x="81.2" y="242.2">199.92</text>
<text x="113.4" y="242">B1</text>
<text x="119.9" y="242">-122.07</text>
<text x="131.2" y="242">87.29</text>
<text x="176" y="243">PROPRIETARY AND CONFIDENTIAL</text>
<text x="14.2" y="246.7">A38</text>
<text x="14.2" y="251.4">A39</text>
<text x="22.4" y="246.7">-16.43</text>
<text x="22.4" y="251.4">-16.43</text>
<text x="32.9" y="246.7">59.92</text>
<text x="32.9" y="251.4">79.92</text>
<text x="63.3" y="251.5">A81</text>
<text x="63.3" y="246.9">A80</text>
<text x="71.2" y="251.5">125.13</text>
<text x="71.9" y="246.9">63.58</text>
<text x="81.2" y="246.9">219.92</text>
<text x="82" y="251.5">99.92</text>
<text x="113.4" y="246.7">B2</text>
<text x="113.4" y="251.3">B3</text>
<text x="119.9" y="246.7">-120.49</text>
<text x="120.7" y="251.3">-48.25</text>
<text x="130.4" y="246.7">196.82</text>
<text x="131.2" y="251.3">24.98</text>
<text x="173.1" y="248.5">THE INFORMATION CONTAINED IN THIS</text>
<text x="174.4" y="251.2">DRAWING IS THE SOLE PROPERTY OF</text>
<text x="14.2" y="256.1">A40</text>
<text x="22.4" y="256.1">-16.43</text>
<text x="32.9" y="256.1">99.92</text>
<text x="63.3" y="256.2">A82</text>
<text x="71.2" y="256.2">125.13</text>
<text x="81.2" y="256.2">109.92</text>
<text x="113.4" y="256">B4</text>
<text x="121.1" y="256">55.40</text>
<text x="131.2" y="256">24.98</text>
<text x="145.9" y="253.7">3.4±0.25</text>
<text x="168.1" y="256.6">ANY REPRODUCTION IN PART OR AS A WHOLE</text>
<text x="179.8" y="253.9">CLEARPATH ROBOTICS INC.</text>
<text x="344.2" y="255">ITEM NUMBER</text>
<text x="410.4" y="254.5">REV.</text>
<text x="5.4" y="260.9">A</text>
<text x="14.2" y="260.7">A41</text>
<text x="22.4" y="260.7">-16.43</text>
<text x="32.2" y="260.7">119.92</text>
<text x="63.3" y="260.9">A83</text>
<text x="71.2" y="260.9">125.13</text>
<text x="81.2" y="260.9">119.92</text>
<text x="113.4" y="260.7">B5</text>
<text x="120.4" y="260.7">127.64</text>
<text x="130.4" y="260.7">196.82</text>
<text x="170.3" y="262">CLEARPATH ROBOTICS INC. IS PROHIBITED.</text>
<text x="173.4" y="259.3">WITHOUT THE WRITTEN PERMISSION OF</text>
<text x="263.7" y="259.5">SIZE</text>
<text x="275" y="262.4">DO NOT SCALE</text>
<text x="302.2" y="262.5">SCALE 1:2</text>
<text x="323.5" y="260">SHEET 1 OF 1</text>
<text x="424.5" y="260.9">A</text>
<text x="14.2" y="265.4">A42</text>
<text x="22.4" y="265.4">-16.43</text>
<text x="32.2" y="265.4">139.92</text>
<text x="63.3" y="265.5">A84</text>
<text x="71.2" y="265.5">125.13</text>
<text x="81.2" y="265.5">129.92</text>
<text x="113.4" y="265.3">B6</text>
<text x="120.4" y="265.3">129.22</text>
<text x="131.2" y="265.3">87.29</text>
<text x="32.2" y="274.4">8</text>
<text x="90.2" y="274.4">7</text>
<text x="140.2" y="274.4">6</text>
<text x="190.2" y="274.4">5</text>
<text x="240.2" y="274.4">4</text>
<text x="290.2" y="274.4">3</text>
<text x="340.2" y="274.4">2</text>
<text x="398.1" y="274.4">1</text>
</g>
<g font-size="2.2">
<text x="263" y="229.9">DESIGNED</text>
<text x="282.7" y="229.9">N. BHATT</text>
<text x="305" y="229.9">30 JUN 2017</text>
<text x="263.1" y="239.9">CHECKED</text>
<text x="264.1" y="234.9">DRAWN</text>
<text x="282.7" y="234.9">N. BHATT</text>
<text x="282.8" y="239.9">M. COTE</text>
<text x="304.6" y="234.9">27 AUG 2017</text>
<text x="304.6" y="239.9">27 AUG 2017</text>
<text x="232.2" y="243.2">MILLIMETERS &amp; GRAMS</text>
<text x="233.9" y="240.1">DIMENSIONS ARE IN</text>
<text x="262.4" y="244.9">APPROVED</text>
<text x="300.4" y="241.8" transform="rotate(-90 300.4 241.8)">DATE</text>
<text x="230.8" y="247.9">INTERPRET DIMENSIONS &amp;</text>
<text x="231.8" y="251">TOLERANCES PER ASME</text>
<text x="262.4" y="249.9">APPROVED</text>
<text x="237.1" y="254.2">Y14.5M-2009</text>
<text x="265.9" y="254.9">APPROXIMATE MASS: (347.37)</text>
<text x="230.6" y="260.9">THIRD ANGLE</text>
<text x="230.8" y="264.1">PROJECTION</text>
</g>
</svg>
